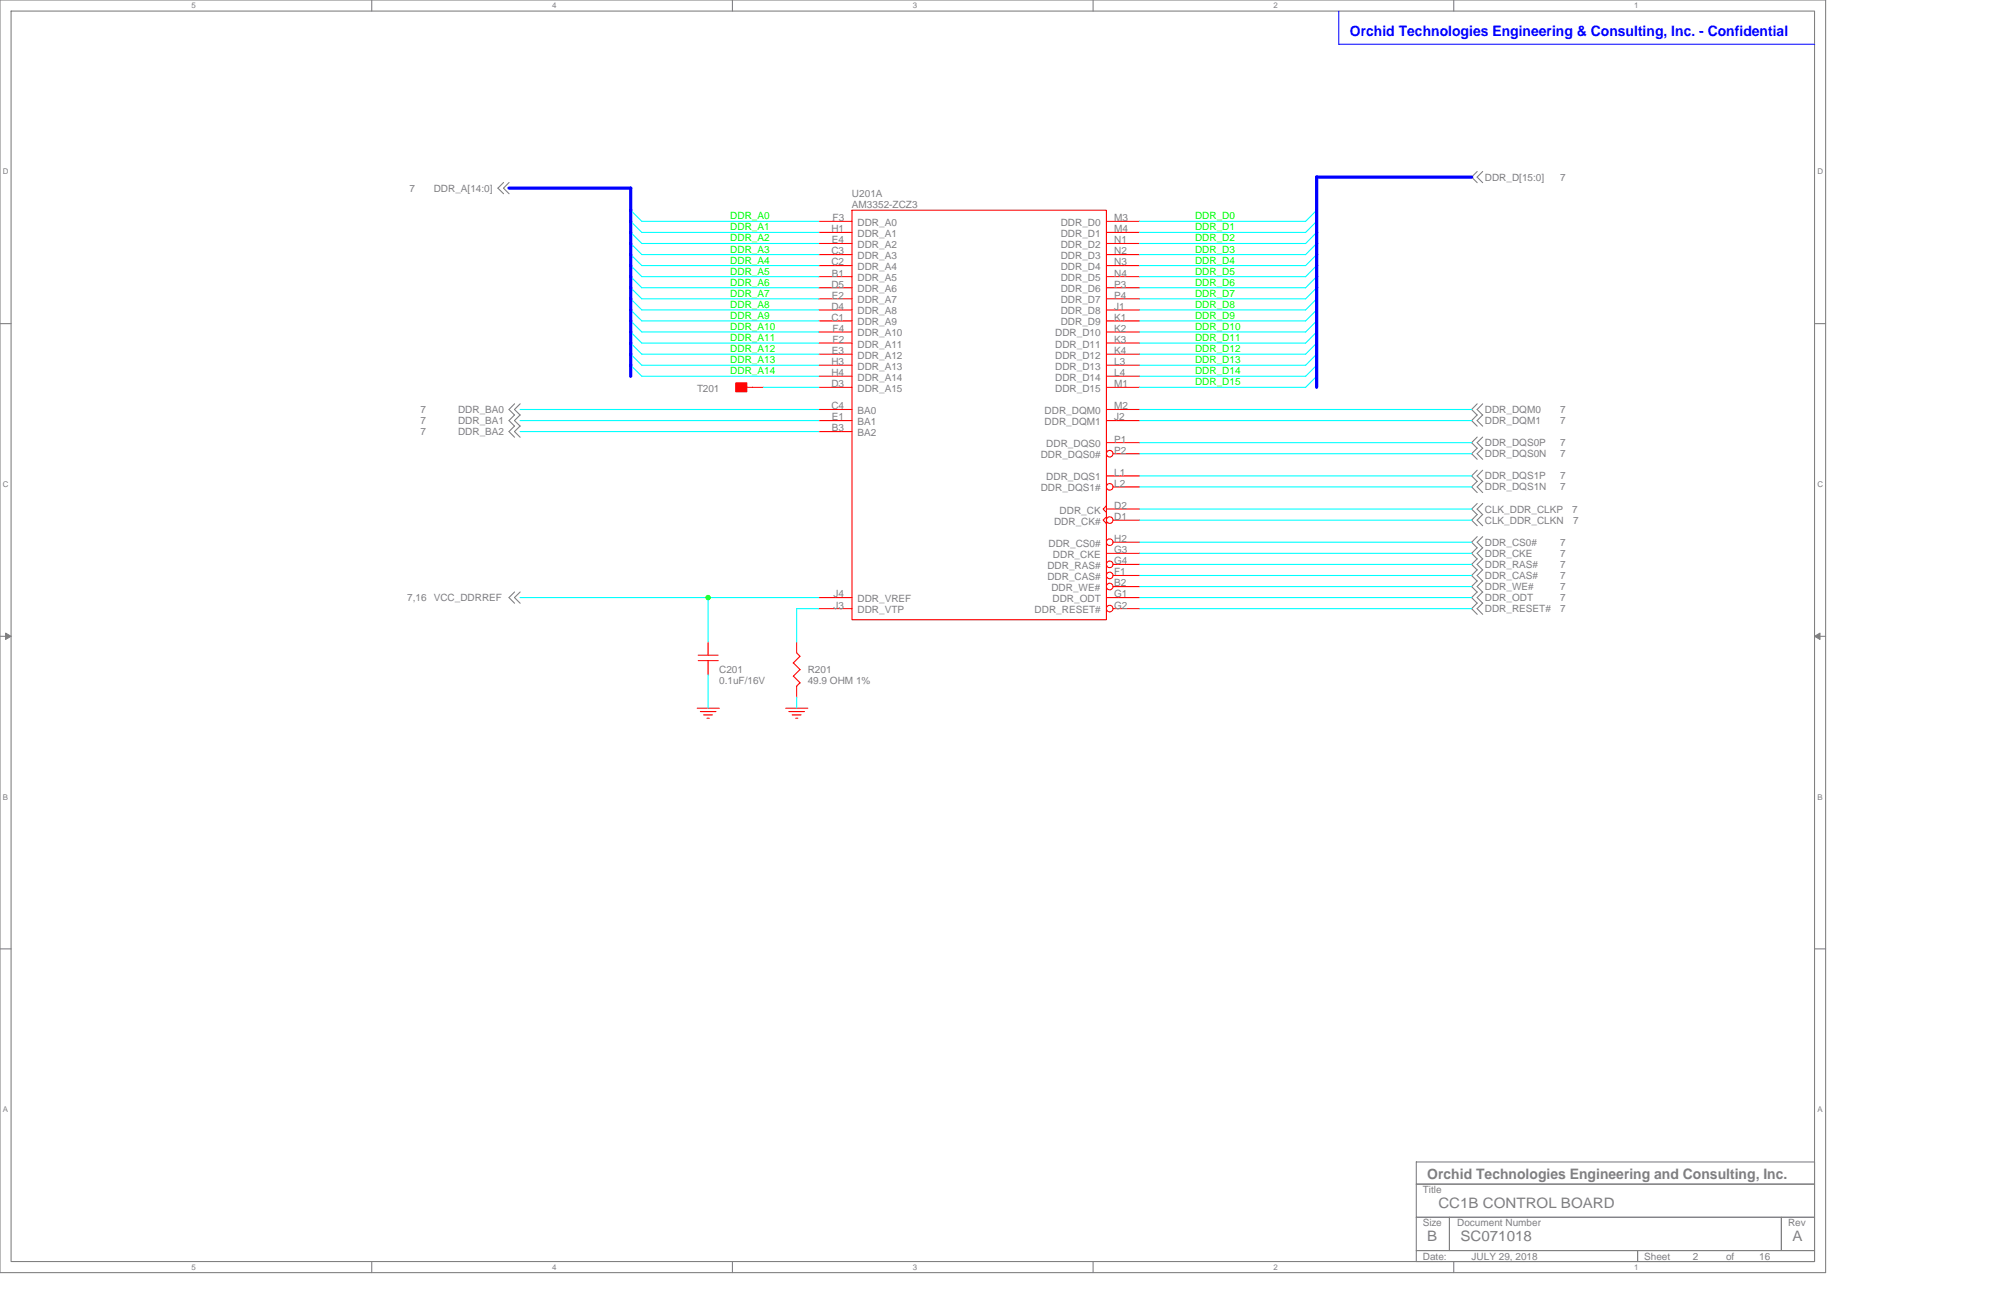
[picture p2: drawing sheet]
<svg xmlns="http://www.w3.org/2000/svg" width="432mm" height="279mm" viewBox="0 0 432 279" stroke-linecap="round" stroke-linejoin="round" font-family="sans-serif">
<path d="M0 0h394v274.6h-394zM2.4 2.4h389.2v269.8h-389.2z" fill="none" stroke="#808080" stroke-width=".23"/>
<g fill="#fff">
<path d="M41.3 .3h.9v1.8h-.9z"/>
<path d="M41.3 272.4h.9v1.9h-.9z"/>
</g>
<path d="M80.2 0v2.4M80.2 272.2v2.4" fill="none" stroke="#808080" stroke-width=".23"/>
<g fill="#fff">
<path d="M119.1 .3h1v1.8h-1z"/>
<path d="M119.1 272.4h1v1.9h-1z"/>
</g>
<path d="M158.1 0v2.4M158.1 272.2v2.4" fill="none" stroke="#808080" stroke-width=".23"/>
<g fill="#fff">
<path d="M197 .3h.9v1.8h-.9z"/>
<path d="M197 272.4h.9v1.9h-.9z"/>
</g>
<path d="M235.9 0v2.4M235.9 272.2v2.4" fill="none" stroke="#808080" stroke-width=".23"/>
<g fill="#fff">
<path d="M274.8 .3h.9v1.8h-.9z"/>
<path d="M274.8 272.4h.9v1.9h-.9z"/>
</g>
<path d="M313.7 0v2.4M313.7 272.2v2.4" fill="none" stroke="#808080" stroke-width=".23"/>
<g fill="#fff">
<path d="M352.6 .3h.9v1.8h-.9z"/>
<path d="M352.6 272.4h.9v1.9h-.9z"/>
<path d="M.6 36.1h1.2v1.9h-1.2z"/>
<path d="M392.2 36.1h1.2v1.9h-1.2z"/>
<path d="M.6 103.5h1.2v1.9h-1.2z"/>
<path d="M392.2 103.5h1.2v1.9h-1.2z"/>
</g>
<path d="M0 69.8h2.4M391.6 69.8h2.4" fill="none" stroke="#808080" stroke-width=".23"/>
<g fill="#fff">
<path d="M.6 171h1.1v1.9h-1.1z"/>
<path d="M392.2 171h1.1v1.9h-1.1z"/>
</g>
<path d="M0 137.3h2.4M391.6 137.3h2.4" fill="none" stroke="#808080" stroke-width=".23"/>
<g fill="#808080" stroke="#808080" stroke-width=".22">
<path d="M1.2 136.6l1.2 .7-1.2 .7z"/>
<path d="M391.6 137.3l1.1-.7v1.4z"/>
</g>
<g fill="#fff">
<path d="M.6 238.4h1.1v1.9h-1.1z"/>
<path d="M392.2 238.4h1.1v1.9h-1.1z"/>
</g>
<g fill="none" stroke="#808080" stroke-width=".23">
<path d="M108.7 39.4l-1.3 1.2 1.3 1.2M109.9 39.4l-1.3 1.2 1.3 1.2M318.8 37l-1.2 1.2 1.2 1.2M320 37l-1.3 1.2 1.3 1.2M111 87.1l-1.2 1.2 1.2 1.3M111 89.5l-1.2 1.2 1.2 1.2-1.2 1.2 1.2 1.2M112.2 87.1l-1.2 1.2 1.2 1.3M112.2 89.5l-1.2 1.2 1.2 1.2-1.2 1.2 1.2 1.2M318.8 87.1l-1.2 1.2 1.2 1.3M318.8 89.5l-1.2 1.2 1.2 1.2M318.8 94.3l-1.2 1.2 1.2 1.2M318.8 96.7l-1.2 1.2 1.2 1.2"/>
<path d="M320 87.1l-1.3 1.2 1.3 1.3M320 89.5l-1.3 1.2 1.3 1.2M320 94.3l-1.3 1.2 1.3 1.2M320 96.7l-1.3 1.2 1.3 1.2M318.8 101.5l-1.2 1.2 1.2 1.2M318.8 103.8l-1.2 1.3 1.2 1.2M318.8 108.6l-1.2 1.2 1.2 1.2M318.8 111l-1.2 1.2 1.2 1.2M318.8 115.8l-1.2 1.2 1.2 1.2-1.2 1.2 1.2 1.2M320 101.5l-1.3 1.2 1.3 1.2M320 103.8l-1.3 1.3 1.3 1.2M320 108.6l-1.3 1.2 1.3 1.2"/>
<path d="M320 111l-1.3 1.2 1.3 1.2M320 115.8l-1.3 1.2 1.3 1.2-1.3 1.2 1.3 1.2M111 127.7l-1.2 1.2 1.2 1.3M112.2 127.7l-1.2 1.2 1.2 1.3M318.8 120.6l-1.2 1.2 1.2 1.2M318.8 122.9l-1.2 1.3 1.2 1.2M318.8 125.3l-1.2 1.3 1.2 1.2M318.8 127.7l-1.2 1.2 1.2 1.3M318.8 130.1l-1.2 1.2 1.2 1.2M320 120.6l-1.3 1.2 1.3 1.2M320 122.9l-1.3 1.3 1.3 1.2M320 125.3l-1.3 1.3 1.3 1.2"/>
<path d="M320 127.7l-1.3 1.2 1.3 1.3M320 130.1l-1.3 1.2 1.3 1.2M0 204.7h2.4M391.6 204.7h2.4M305.6 250.7h86v4.8h-86zM305.6 255.5h86v7.1h-86zM305.6 262.6h7.2v7.2h-7.2zM305.6 269.8h47.8v2.4h-47.8zM312.8 262.6h71.6v7.2h-71.6zM353.4 269.8h38.2v2.4h-38.2zM384.4 262.6h7.2v7.2h-7.2z"/>
</g>
<path d="M288.9 2.4v7.2l102.7-.1" fill="none" stroke="#00f" stroke-width=".23"/>
<g fill="none" stroke="#f00" stroke-width=".23">
<path d="M176.7 47.8h7.2M176.7 50.1h7.2M176.7 52.5h7.2M176.7 54.9h7.2M176.7 57.3h7.2M176.7 59.7h7.2M183.9 45.4h54.9v88.3h-54.9zM238.8 47.8h7.1M238.8 50.1h7.1M238.8 52.5h7.1M238.8 54.9h7.1M238.8 57.3h7.1"/>
<path d="M238.8 59.7h7.1M176.7 62.1h7.2M176.7 64.5h7.2M176.7 66.9h7.2M176.7 69.2h7.2M176.7 71.6h7.2M176.7 74h7.2M176.7 76.4h7.2M176.7 78.8h7.2M238.8 62.1h7.1M238.8 64.5h7.1M238.8 66.9h7.1"/>
<path d="M238.8 69.2h7.1M238.8 71.6h7.1M238.8 74h7.1M238.8 76.4h7.1M238.8 78.8h7.1M161.1 83.6h3.6M176.7 83.6h7.2M176.7 81.2h7.2M176.7 88.3h7.2M176.7 90.7h7.2M176.7 93.1h7.2M238.8 83.6h7.1"/>
<path d="M238.8 81.2h7.1M238.8 88.3h7.1M238.8 90.7h7.1M238.8 95.5h7.1M240.2 97.9h5.7M238.8 109.1l-.8 .7 .8 .8M238.8 111.5l-.8 .7 .8 .7M238.8 102.7h7.1M238.8 109.8h7.1M238.8 119.4h7.1M240.2 105.1h5.7M240.2 112.2h5.7"/>
<path d="M240.2 117h5.7M152.8 138.5v2.9M171.9 138.5v2.4l.8 .7M176.7 128.9h7.2M176.7 131.3h7.2M238.8 128.9h7.1M240.2 131.3h5.7M240.2 121.8h5.7M240.2 124.2h5.7M240.2 126.6h5.7M150.4 152.8h4.8M150.7 142.5h4.3"/>
<path d="M150.7 141.4h4.3M151.1 153.5h3.4M151.8 154.2h2M152.6 155h.5M152.8 142.5v3.1M169.5 152.8h4.8M170.2 153.5h3.4M170.9 154.2h2M171.2 143l1.5 1.5-1.5 1.4 1.5 1.4-.8 .8M171.7 155h.5M171.9 148v2.4M172.6 141.6l-1.4 1.4"/>
<circle cx="239.5" cy="97.9" r=".71"/>
<circle cx="239.5" cy="112.2" r=".71"/>
<circle cx="239.5" cy="117" r=".71"/>
<circle cx="239.5" cy="105" r=".71"/>
<circle cx="239.5" cy="124.2" r=".71"/>
<circle cx="239.5" cy="121.8" r=".71"/>
<circle cx="239.5" cy="126.5" r=".71"/>
<circle cx="239.5" cy="131.3" r=".71"/>
</g>
<path d="M158.8 82.6h2.4v1.9h-2.4z" fill-rule="evenodd" fill="#f00" stroke="#f00" stroke-width=".23"/>
<g fill="none" stroke="#0ff" stroke-width=".23">
<path d="M136.1 45.3l2.4 2.5h38.2M136.1 47.7l2.4 2.4h38.2M136.1 50.1l2.4 2.4h38.2M136.1 52.5l2.4 2.4h38.2M136.1 54.9l2.4 2.4h38.2M136.1 57.3l2.4 2.4h38.2M136.1 59.7l2.4 2.4h38.2M245.9 47.8h35.8M245.9 50.1h35.8M245.9 52.5h35.8M245.9 54.9h35.8M245.9 57.3h35.8"/>
<path d="M245.9 59.7h35.8M284.1 45.4l-2.4 2.4M284.1 47.8l-2.4 2.4M284.1 50.1l-2.4 2.5M284.1 52.5l-2.4 2.4M284.1 54.9l-2.4 2.4M284.1 57.3l-2.4 2.4M284.1 59.7l-2.4 2.4M136.1 62.1l2.4 2.4h38.2M136.1 64.5l2.4 2.4h38.2M136.1 66.8l2.4 2.4h38.2M136.1 69.2l2.4 2.4h38.2"/>
<path d="M136.1 71.6l2.4 2.4h38.2M136.1 74l2.4 2.4h38.2M136.1 76.4l2.4 2.4h38.2M136.1 78.8l2.4 2.4h38.2M245.9 62.1h35.8M245.9 64.5h35.8M245.9 66.9h35.8M245.9 69.2h35.8M245.9 71.6h35.8M245.9 74h35.8M245.9 76.4h35.8M245.9 78.8h35.8"/>
<path d="M284.1 62.1l-2.4 2.4M284.1 64.5l-2.4 2.4M284.1 66.9l-2.4 2.4M284.1 69.2l-2.4 2.4M284.1 71.6l-2.4 2.4M284.1 74l-2.4 2.4M284.1 76.4l-2.4 2.4M284.1 78.8l-2.4 2.4M112.2 88.3h64.5M112.2 90.7h64.5M112.2 93.1h64.5M164.7 83.6h12"/>
<path d="M245.9 81.2h35.8M245.9 83.6h35.8M245.9 88.3h71.7M245.9 90.7h71.7M245.9 95.5h71.7M245.9 97.9h71.7M284.1 81.2l-2.4 2.4M245.9 102.7h71.7M245.9 105.1h71.7M245.9 109.8h71.7M245.9 112.2h71.7M245.9 117h71.7"/>
<path d="M245.9 119.4h71.7M112.2 128.9h64.5M152.8 128.9v9.6M171.9 131.3h4.8M171.9 131.3v7.2M245.9 128.9h71.7M245.9 131.3h71.7M245.9 121.8h71.7M245.9 124.2h71.7M245.9 126.6h71.7M152.8 145.6v7.2M171.9 150.4v2.4"/>
</g>
<path d="M317.6 38.2h-33.5v45.4M109.8 40.6h26.3v40.6" fill="none" stroke="#00f" stroke-width=".7"/>
<circle cx="152.8" cy="128.9" r=".47" fill="#0f0" stroke="#0f0" stroke-width=".23"/>
<text font-size="3.1" fill="#00f" x="291.3" y="7.7">Orchid Technologies Engineering &amp; Consulting, Inc. - Confidential</text>
<g font-size="3.1" fill="#808080">
<text x="308" y="254.3">Orchid Technologies Engineering and Consulting, Inc.</text>
<text x="310.4" y="260.7">CC1B CONTROL BOARD</text>
<text x="308" y="267.8">B</text>
<text x="315.2" y="267.8">SC071018</text>
<text x="386.8" y="267.8">A</text>
</g>
<g font-size="2.2" fill="#808080">
<text x="88.3" y="41.3">7</text>
<text x="93.6" y="41.3">DDR_A[14:0]</text>
<text x="320.4" y="39">DDR_D[15:0]</text>
<text x="336.7" y="39">7</text>
<text x="179.7" y="47.7">F3</text>
<text x="183.9" y="42.5">U201A</text>
<text x="183.9" y="44.9">AM3352-ZCZ3</text>
<text x="240.4" y="47.7">M3</text>
<text x="179.4" y="50.1">H1</text>
<text x="179.5" y="52.5">E4</text>
<text x="185" y="48.7">DDR_A0</text>
<text x="185" y="51.1">DDR_A1</text>
<text x="185" y="53.5">DDR_A2</text>
<text x="228.9" y="48.7">DDR_D0</text>
<text x="228.9" y="51.1">DDR_D1</text>
<text x="228.9" y="53.5">DDR_D2</text>
<text x="240.4" y="50.1">M4</text>
<text x="240.4" y="52.5">N1</text>
<text x="179.4" y="54.9">C3</text>
<text x="179.4" y="57.3">C2</text>
<text x="179.5" y="59.7">B1</text>
<text x="185" y="55.9">DDR_A3</text>
<text x="185" y="58.3">DDR_A4</text>
<text x="228.9" y="55.9">DDR_D3</text>
<text x="228.9" y="58.3">DDR_D4</text>
<text x="240.4" y="54.9">N2</text>
<text x="240.4" y="57.3">N3</text>
<text x="240.4" y="59.7">N4</text>
<text x="179.4" y="62.1">D5</text>
<text x="179.5" y="64.5">E2</text>
<text x="185" y="60.7">DDR_A5</text>
<text x="185" y="63.1">DDR_A6</text>
<text x="185" y="65.4">DDR_A7</text>
<text x="228.9" y="60.7">DDR_D5</text>
<text x="228.9" y="63.1">DDR_D6</text>
<text x="228.9" y="65.4">DDR_D7</text>
<text x="240.4" y="62.1">P3</text>
<text x="240.4" y="64.5">P4</text>
<text x="179.4" y="66.8">D4</text>
<text x="179.4" y="69.2">C1</text>
<text x="179.7" y="71.6">F4</text>
<text x="185" y="67.8">DDR_A8</text>
<text x="185" y="70.2">DDR_A9</text>
<text x="228.9" y="67.8">DDR_D8</text>
<text x="228.9" y="70.2">DDR_D9</text>
<text x="240.4" y="66.8">J1</text>
<text x="240.4" y="69.2">K1</text>
<text x="240.4" y="71.6">K2</text>
<text x="179.5" y="76.4">E3</text>
<text x="179.7" y="74">F2</text>
<text x="185" y="72.6">DDR_A10</text>
<text x="185" y="75">DDR_A11</text>
<text x="185" y="77.4">DDR_A12</text>
<text x="227.7" y="72.6">DDR_D10</text>
<text x="227.7" y="75">DDR_D11</text>
<text x="227.7" y="77.4">DDR_D12</text>
<text x="240.4" y="74">K3</text>
<text x="240.4" y="76.4">K4</text>
<text x="179.4" y="78.8">H3</text>
<text x="179.4" y="81.2">H4</text>
<text x="179.4" y="83.5">D3</text>
<text x="185" y="79.8">DDR_A13</text>
<text x="185" y="82.1">DDR_A14</text>
<text x="227.7" y="79.8">DDR_D13</text>
<text x="227.7" y="82.1">DDR_D14</text>
<text x="240.4" y="78.8">L3</text>
<text x="240.4" y="81.2">L4</text>
<text x="240.4" y="83.5">M1</text>
<text x="90.7" y="89.1">7</text>
<text x="98.8" y="89.1">DDR_BA0</text>
<text x="150.4" y="84.6">T201</text>
<text x="179.4" y="88.3">C4</text>
<text x="185" y="84.5">DDR_A15</text>
<text x="185" y="89.3">BA0</text>
<text x="225.4" y="89.3">DDR_DQM0</text>
<text x="227.7" y="84.5">DDR_D15</text>
<text x="240.4" y="88.3">M2</text>
<text x="320.4" y="89.1">DDR_DQM0</text>
<text x="336.7" y="89.1">7</text>
<text x="90.7" y="91.5">7</text>
<text x="90.7" y="93.9">7</text>
<text x="98.8" y="91.5">DDR_BA1</text>
<text x="98.8" y="93.9">DDR_BA2</text>
<text x="179.5" y="90.7">E1</text>
<text x="179.5" y="93.1">B3</text>
<text x="185" y="91.7">BA1</text>
<text x="185" y="94.1">BA2</text>
<text x="225.4" y="91.7">DDR_DQM1</text>
<text x="240.4" y="90.7">J2</text>
<text x="240.4" y="95.5">P1</text>
<text x="320.4" y="91.5">DDR_DQM1</text>
<text x="336.7" y="91.5">7</text>
<text x="224.6" y="98.9">DDR_DQS0#</text>
<text x="225.8" y="96.5">DDR_DQS0</text>
<text x="240.4" y="97.9">P2</text>
<text x="320.4" y="96.3">DDR_DQS0P</text>
<text x="320.4" y="98.7">DDR_DQS0N</text>
<text x="336.7" y="98.7">7</text>
<text x="336.7" y="96.3">7</text>
<text x="224.6" y="106">DDR_DQS1#</text>
<text x="225.8" y="103.6">DDR_DQS1</text>
<text x="240.4" y="102.7">L1</text>
<text x="240.4" y="105">L2</text>
<text x="320.4" y="103.4">DDR_DQS1P</text>
<text x="320.4" y="105.8">DDR_DQS1N</text>
<text x="336.7" y="105.8">7</text>
<text x="336.7" y="103.4">7</text>
<text x="227.5" y="113.2">DDR_CK#</text>
<text x="228.7" y="110.8">DDR_CK</text>
<text x="240.4" y="109.8">D2</text>
<text x="240.4" y="112.2">D1</text>
<text x="320.4" y="110.6">CLK_DDR_CLKP</text>
<text x="320.4" y="113">CLK_DDR_CLKN</text>
<text x="339.3" y="110.6">7</text>
<text x="339.5" y="113">7</text>
<text x="226.3" y="118">DDR_CS0#</text>
<text x="240.4" y="117">H2</text>
<text x="240.4" y="119.4">G3</text>
<text x="320.4" y="117.8">DDR_CS0#</text>
<text x="336.7" y="117.8">7</text>
<text x="226" y="122.7">DDR_RAS#</text>
<text x="226" y="125.1">DDR_CAS#</text>
<text x="227.2" y="120.4">DDR_CKE</text>
<text x="240.4" y="121.8">G4</text>
<text x="240.4" y="124.1">F1</text>
<text x="320.4" y="120.1">DDR_CKE</text>
<text x="320.4" y="122.5">DDR_RAS#</text>
<text x="320.4" y="124.9">DDR_CAS#</text>
<text x="336.7" y="122.5">7</text>
<text x="336.7" y="124.9">7</text>
<text x="336.7" y="120.1">7</text>
<text x="87.9" y="129.7">7,16</text>
<text x="93.6" y="129.7">VCC_DDRREF</text>
<text x="179.9" y="128.9">J4</text>
<text x="179.9" y="131.3">J3</text>
<text x="185" y="129.9">DDR_VREF</text>
<text x="226.9" y="127.5">DDR_WE#</text>
<text x="227.1" y="129.9">DDR_ODT</text>
<text x="240.4" y="126.5">B2</text>
<text x="240.4" y="128.9">G1</text>
<text x="240.4" y="131.3">G2</text>
<text x="320.4" y="127.3">DDR_WE#</text>
<text x="320.4" y="129.7">DDR_ODT</text>
<text x="336.7" y="127.3">7</text>
<text x="336.7" y="129.7">7</text>
<text x="185" y="132.3">DDR_VTP</text>
<text x="223.3" y="132.3">DDR_RESET#</text>
<text x="320.4" y="132.1">DDR_RESET#</text>
<text x="336.7" y="132.1">7</text>
<text x="155.2" y="145.2">C201</text>
<text x="155.2" y="147.6">0.1uF/16V</text>
<text x="174.3" y="145.2">R201</text>
<text x="174.3" y="147.6">49.9 OHM 1%</text>
<text x="307" y="257.4">Title</text>
<text x="307" y="264.6">Size</text>
<text x="314.5" y="264.6">Document Number</text>
<text x="385.8" y="264.6">Rev</text>
<text x="307" y="271.8">Date:</text>
<text x="317.6" y="271.8">JULY 29, 2018</text>
<text x="354.8" y="271.8">Sheet</text>
<text x="365.3" y="271.8">2</text>
<text x="372.5" y="271.8">of</text>
<text x="379.6" y="271.8">16</text>
</g>
<g font-size="2.2" fill="#0f0">
<text x="157.6" y="47.3">DDR_A0</text>
<text x="257.9" y="47.3">DDR_D0</text>
<text x="157.6" y="49.7">DDR_A1</text>
<text x="157.6" y="52.1">DDR_A2</text>
<text x="257.9" y="49.7">DDR_D1</text>
<text x="257.9" y="52.1">DDR_D2</text>
<text x="157.6" y="54.5">DDR_A3</text>
<text x="157.6" y="56.9">DDR_A4</text>
<text x="157.6" y="59.2">DDR_A5</text>
<text x="257.9" y="54.5">DDR_D3</text>
<text x="257.9" y="56.9">DDR_D4</text>
<text x="257.9" y="59.2">DDR_D5</text>
<text x="157.6" y="61.6">DDR_A6</text>
<text x="157.6" y="64">DDR_A7</text>
<text x="257.9" y="61.6">DDR_D6</text>
<text x="257.9" y="64">DDR_D7</text>
<text x="157.6" y="66.4">DDR_A8</text>
<text x="157.6" y="68.8">DDR_A9</text>
<text x="157.6" y="71.2">DDR_A10</text>
<text x="257.9" y="66.4">DDR_D8</text>
<text x="257.9" y="68.8">DDR_D9</text>
<text x="257.9" y="71.2">DDR_D10</text>
<text x="157.6" y="73.6">DDR_A11</text>
<text x="157.6" y="76">DDR_A12</text>
<text x="257.9" y="73.6">DDR_D11</text>
<text x="257.9" y="76">DDR_D12</text>
<text x="157.6" y="78.4">DDR_A13</text>
<text x="157.6" y="80.7">DDR_A14</text>
<text x="257.9" y="78.4">DDR_D13</text>
<text x="257.9" y="80.7">DDR_D14</text>
<text x="257.9" y="83.1">DDR_D15</text>
</g>
<g font-size="1.7" fill="#808080">
<text x="41.3" y="1.8">5</text>
<text x="119.1" y="1.8">4</text>
<text x="197" y="1.8">3</text>
<text x="274.8" y="1.8">2</text>
<text x="352.6" y="1.8">1</text>
<text x=".6" y="37.6">D</text>
<text x="392.2" y="37.6">D</text>
<text x=".6" y="105.1">C</text>
<text x="392.2" y="105.1">C</text>
<text x=".6" y="172.5">B</text>
<text x="392.2" y="172.5">B</text>
<text x=".6" y="240">A</text>
<text x="392.2" y="240">A</text>
<text x="41.3" y="274">5</text>
<text x="119.1" y="274">4</text>
<text x="197" y="274">3</text>
<text x="274.8" y="274">2</text>
<text x="352.6" y="274">1</text>
</g>
</svg>
